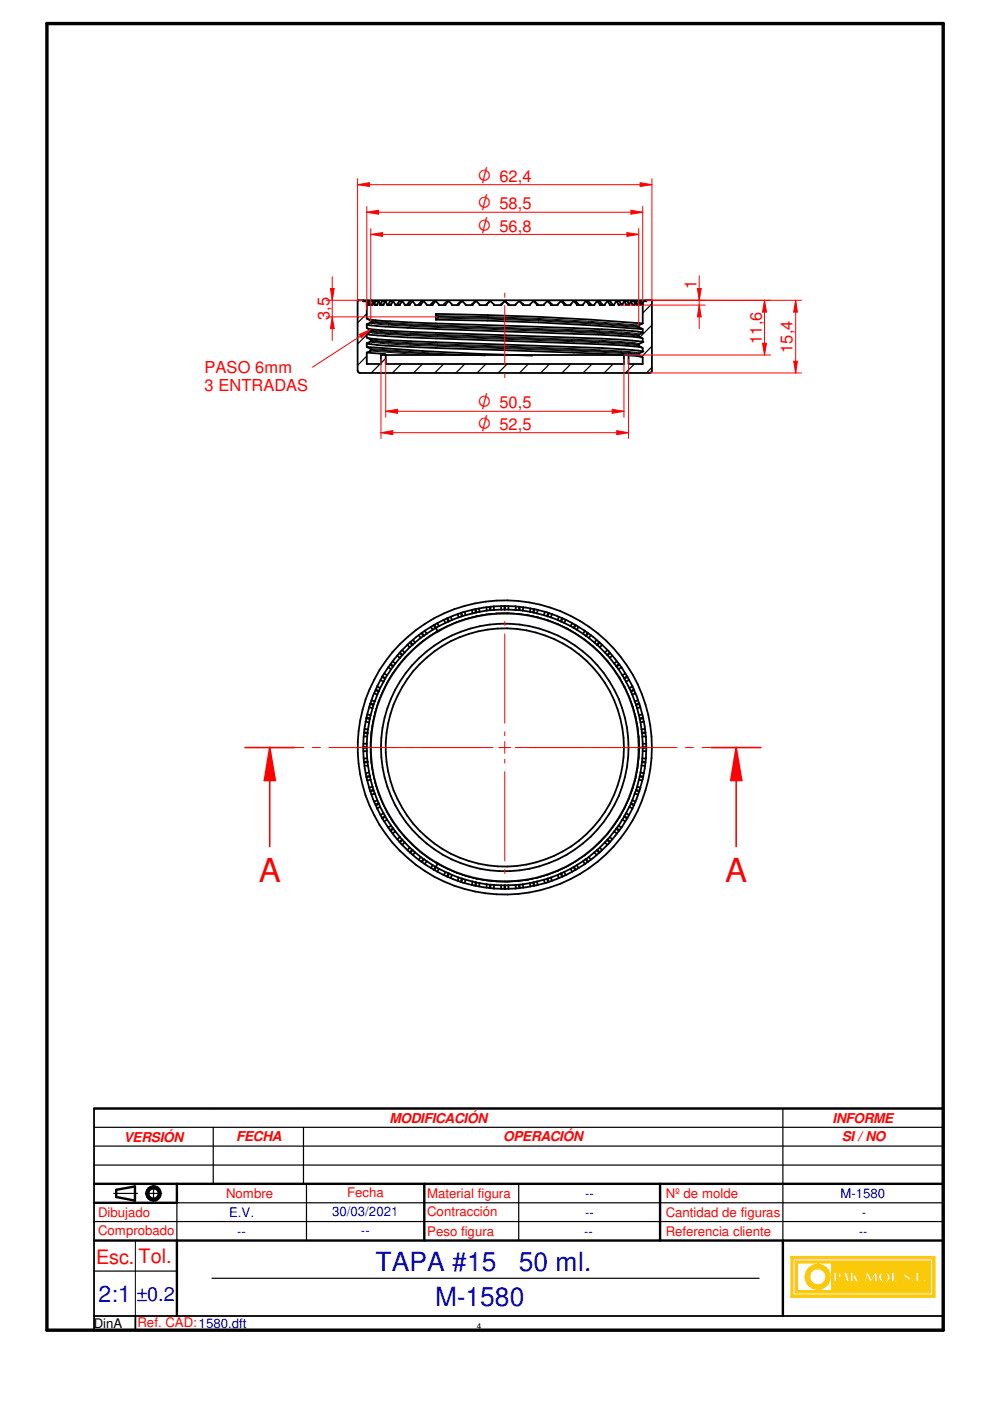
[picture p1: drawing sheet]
<svg xmlns="http://www.w3.org/2000/svg" width="210mm" height="297mm" viewBox="0 0 210 297" stroke-linecap="round" stroke-linejoin="round" font-family="sans-serif">
<path d="M9.9 5h190.1v277h-190.1z" fill="none" stroke="#000" stroke-width=".72"/>
<g fill="none" stroke="#000" stroke-width=".51">
<path d="M19.9 255h17.6M19.9 251h180.1M24.6 252.3v1.5M28.6 251.5v3.1M140 251v12M19.9 263h180.1M166 263v16"/>
<circle cx="32.5" cy="253" r="1.5"/>
<circle cx="32.6" cy="253" r="1.14"/>
</g>
<path d="M19.9 235v47h180.1v-47M19.9 279h180.1M28.7 279v3" fill="none" stroke="#000" stroke-width=".38"/>
<g fill="none" stroke="#000" stroke-width=".25">
<path d="M45.2 239v12M64.3 239v12M166 235v28M19.9 247h180.1M19.9 259h180.1M24.1 253h5M30.8 253h3.5M32.6 251.3v3.5M37.5 255v8M65 251v12M110 251v12M19.9 269.5h17.6"/>
<path d="M45 271h116"/>
</g>
<g fill="#faca0a">
<path d="M167.7 266.4v8.6h30.5v-8.6zM168.1 266.9h29.7v7.7h-29.7z" fill-rule="evenodd"/>
<path d="M168.6 267.3v6.8h28.7v-6.8zM193.1 271.5a.3 .3 0 0 1 .6 0 .3 .3 0 0 1-.6 0zM194.2 269.7h.6v1.9h.8v.2h-1.4zM195.9 271.4l.4-.1v.4l-.3 .1zM169.1 267.8h7.2v5.8h-7.2zM176.8 269.7h.8a.61 .61 0 0 1 .8 .5 .61 .61 0 0 1-.6 .7h-.4v.9h-.6zM179 269.7h.5l.6 2.1h-.6l-.1-.4h-.6l-.2 .4h-.2zM180.3 269.7h.5v.9l.8-.9h.3l-.5 .7 .7 1.4h-.7l-.5-.9-.1 .9h-.5zM182.2 270.6h.8v.2h-.8zM183.7 269.7h.3l.7 1.4 .8-1.4h.3l.3 2.1h-.6l-.1-1.2-.7 1.2h-.2l-.6-1.2-.2 1.2h-.4zM186.4 270.2a1.19 1.19 0 0 1 1.7-.4 1.19 1.19 0 0 1 .3 1.7 1.2 1.2 0 0 1-1.5 .2 1.2 1.2 0 0 1-.5-1.5zM189 269.7h.6v1.9h.8v.2h-1.4zM191.6 270a.73 .73 0 0 1 .8-.3 .73 .73 0 0 1 .6 .6l-.3 .1a.35 .35 0 0 0-.3-.5 .35 .35 0 0 0-.4 .4l.3 .1a.74 .74 0 0 1 .6 1.1 .74 .74 0 0 1-1.2 .1l-.1-.5h.2v.3a.35 .35 0 0 0 .5 .2 .35 .35 0 0 0 .1-.5 .88 .88 0 0 1-.8-1.1z" fill-rule="evenodd"/>
</g>
<g fill="none" stroke="#faca0a" stroke-width=".25">
<path d="M176.8 269.7h.8a.63 .63 0 0 1 .7 .3 .63 .63 0 0 1 0 .8l-.9 .1v.9h-.6zM179 269.7h.5l.6 2.1h-.6l-.1-.4h-.6l-.2 .4h-.2zM180.3 269.7h.5v.9l.8-.9h.3l-.5 .7 .7 1.4h-.7l-.5-.9-.1 .9h-.5zM183.7 269.7h.3l.7 1.4 .8-1.4h.3l.3 2.1h-.6l-.1-1.2-.7 1.2h-.2l-.6-1.2-.2 1.2h-.4zM186.4 270.2a1.19 1.19 0 0 1 1.7-.4 1.19 1.19 0 0 1 .3 1.7 1.2 1.2 0 0 1-1.5 .2 1.2 1.2 0 0 1-.5-1.5zM191.8 271.3h.1M192.2 271.7l-.4-.3v-.3h-.2a.73 .73 0 0 0 .4 .7 .73 .73 0 0 0 .8-.1M192.2 271.7h.1M192.2 269.7l-.4 .2-.2 .4a1.24 1.24 0 0 0 .9 1l.1 .1M192.3 269.7h.1M192.3 269.7l.6 .3 .1 .3-.3 .1a.35 .35 0 0 0-.3-.5 .35 .35 0 0 0-.4 .4l1 .6-.2 .8M192.3 270.4h.1"/>
<path d="M192.6 271.4h.1M192.6 271.4l-.4 .3M192.8 271.7h.1"/>
</g>
<path d="M171.3 269.1a2.65 2.65 0 0 1 2.9-.9 2.65 2.65 0 0 1 1.8 2.4h-.9a1.75 1.75 0 0 0-2.6-1.4 1.75 1.75 0 0 0 0 3 1.75 1.75 0 0 0 2.6-1.4h.9a2.66 2.66 0 0 1-3.6 2.4 2.66 2.66 0 0 1-1.1-4.1z" fill-rule="evenodd" fill="#faca0a"/>
<path d="M171.5 268.9a2.65 2.65 0 0 1 2.8-.7 2.65 2.65 0 0 1 1.7 2.4h-.9a1.74 1.74 0 0 0-2.6-1.4 1.74 1.74 0 0 0 0 3 1.74 1.74 0 0 0 2.6-1.4h.9a2.65 2.65 0 0 1-3.7 2.3 2.65 2.65 0 0 1-.8-4.2z" fill="none" stroke="#faca0a" stroke-width=".25"/>
<path d="M177.4 270l.4 .2v.4l-.3 .2h-.1z" fill-rule="evenodd" fill="#faca0a"/>
<path d="M177.4 270l.4 .2v.4l-.3 .2h-.1z" fill="none" stroke="#faca0a" stroke-width=".25"/>
<path d="M179.1 270.3l.2 .8h-.5z" fill="#faca0a"/>
<path d="M179.1 270.3l.2 .8h-.5z" fill="none" stroke="#faca0a" stroke-width=".25"/>
<path d="M187.1 270.2a.65 .65 0 0 1 .8-.1 .65 .65 0 0 1 .3 .7 .68 .68 0 0 1-.7 .9 .68 .68 0 0 1-.6-.9z" fill-rule="evenodd" fill="#faca0a"/>
<g fill="none" stroke="#faca0a" stroke-width=".25">
<path d="M167.7 266.4h30.5v8.6h-30.5zM168.1 266.9h29.7v7.7h-29.7zM168.6 267.3h28.7v6.8h-28.7zM169.1 267.8h7.2v5.8h-7.2zM182.2 270.6h.8v.2h-.8zM187.2 270l.3-.1a.9 .9 0 0 1 .6 .9 .9 .9 0 0 1-.6 .9 .96 .96 0 0 1-.3-1.7zM189 269.7h.6v1.9h.8v.2h-1.4zM194.2 269.7h.6v1.9h.8v.2h-1.4zM195.9 271.4l.4-.1v.4l-.3 .1z"/>
<circle cx="193.4" cy="271.5" r=".27"/>
</g>
<path d="M19.9 235h180.1M24.6 253.8l4 .8M28.6 251.5l-4 .8M37.5 251v4M90 251v12M37.5 263v16" fill="none" stroke="#000" stroke-width=".51"/>
<g fill="none" stroke="#000" stroke-width=".25">
<path d="M76.2 63.7l-.4 .3M77.8 66.5l-2 2M77.8 71l-2 1.9M77.8 75.5l-2 2M78.6 70.1l-.4 .5M80.6 77.2l-1.9 1.9M81.8 76l-1 1M85.1 77.2l-1.9 1.9M89.6 77.2l-1.9 1.9M94.1 77.2l-1.9 1.9M98.6 77.2l-2 1.9M103 77.2l-1.9 1.9"/>
<path d="M107.5 77.2l-1.9 1.9M112 77.2l-1.8 1.9M116.5 77.2l-1.9 1.9M121 77.2l-1.9 1.9M125.5 77.2l-1.9 1.9M130 77.2l-1.9 1.9M134.5 77.2l-1.9 1.9M138.2 64.4l-1.9 2M138.2 68.9l-2.5 2.6M138.2 73.4l-2.2 2.2M138.2 77.9l-1.1 1.2M19.9 239h180.1"/>
<path d="M19.9 235h180.1M45.2 235h.1M64.3 235h.1M19.9 243h180.1M37.5 255h162.5"/>
</g>
<g fill="none" stroke="#000" stroke-width=".21">
<path d="M78.5 68.4l2.1 .4 6.4 .4 34.3 1.2 9.8 .5 4.4 .5M78.5 74.4l10.3 .8M78.5 70.4l.5 .2 1.6 .2 6.4 .4 39.7 1.4 6.2 .4 2.6 .4M78.6 72.5l3.7 .4 4.7 .3 39.7 1.4 6.1 .4 2.7 .4M78.6 72l2.6 .3 6.1 .4 34 1.2 12.1 .6a3.4 3.4 0 0 1 2.2 .4M78.6 68l2.6 .3a1482.1 1482.1 0 0 0 45.9 1.8l4.6 .3a10.8 10.8 0 0 1 3.9 .5M78.6 73.9l12.1 .9 12.2 .6M78.6 70l2.6 .3 6.1 .4 39.8 1.4 6.3 .5 2.2 .3M78.6 72.2l.6 .2 1.6 .2 6.2 .4 40 1.5 4.6 .2 3.8 .5M78.6 72.1l2.2 .4a531.1 531.1 0 0 0 26.2 1.1l20 .7 6.3 .4 2.1 .4M78.6 68.2l2.2 .4a531.1 531.1 0 0 0 26.2 1.1l20 .8 6.3 .4 2.1 .3M78.6 74.3l15 1"/>
<path d="M78.6 68.1l.6 .2 1.6 .2 6.2 .4 40 1.4 6.3 .4 2.1 .3M78.6 74.1l19.1 1.3M78.6 70.1l.3 .1a36.7 36.7 0 0 0 8.1 .7l40 1.4 6.3 .4 2.1 .4M78.6 70.2l2.2 .4 6.2 .4 20 .8a540.8 540.8 0 0 1 26.3 1.1l2.1 .3M92.8 67.4a567.7 567.7 0 0 1 42.7 2M92.8 66.9a570 570 0 0 1 42.8 2M92.8 67.2a597.3 597.3 0 0 1 42.6 2.1M92.8 67.1a632.3 632.3 0 0 1 42.6 2M28.7 263v16"/>
<circle cx="107" cy="158.5" r="28.5"/>
</g>
<g fill="none" stroke="#000" stroke-width=".38">
<path d="M75.8 63.7h62.4v15.1l-.5 .3h-61.4l-.4-.3-.1-.2zM77 63.7v.2h2.2l-.2 .7M77.8 63.9v3.7l.8 .5-.1 .3-.7 .3M77.8 68.7v.9l.7 .3 .1 .5M77.8 70.8v.8l.7 .3M77.8 72.8v.8l.8 .5-.1 .3-.7 .4M77.8 64.6h.1M77.8 72.8l.9 .2a131.1 131.1 0 0 0 13.7 .8l29.3 1 10.7 .5M77.8 68.7l.5 .3 1.7 .1 6.4 .4 40.5 1.5 7.6 .4 1.6 .3M77.8 74.8l3.9 .3M77.8 70.8l2.2 .3 6.4 .4 40.5 1.5 4.4 .2 4.8 .5M77.9 64.6v-.7l.1 .7"/>
<path d="M77.9 64.6l-.1 .1M78 64.6h.3M78 71.7l3 .3 6.1 .3 40.5 1.5 6.5 .4 2.1 .3M78 67.7l3 .3 6.1 .4 40.5 1.4 6.5 .4 2.1 .3M78 73.6l11.6 .8 23.3 1M78 69.7l3 .3 6.1 .4 40.5 1.4 4.8 .3 3.8 .4M78 64.6v.1h.3v-.1M78.4 63.9l-.1 .7M78.4 63.9l.2 .7M78.5 70.4l-.7 .4M78.6 64.6h.4M78.6 64.6v.1h.4v-.1"/>
<path d="M78.6 72l-.1 .4-.7 .4M79.2 63.9l.3 .7M79.4 64.3l.2-.4h.7l.3 .7M79.5 64.6h.5M79.5 64.6v.1h.5v-.1M80.3 63.9l-.3 .7M80.6 64.6v.1h.7v-.1M80.6 64.6h.7M81.7 63.9h-.7l-.4 .7M81.7 63.9l-.4 .7M81.7 63.9l.4 .8h.8v-.1M81.8 75.3v1.9h50.5v-1.9"/>
<path d="M82.3 64.6l.4-.7h.7l.4 .8h1v-.1M82.3 64.6h.6M82.3 64.6v.1M83.3 63.9l-.4 .7M84.2 64.6l.5-.7h.6l.5 .8h1.1v-.1M84.2 64.6h.6M84.2 64.6v.1M85.3 63.9l-.5 .7M86.4 64.6l.5-.7h.6l.5 .8h1.2v-.1M86.4 64.6h.5M86.4 64.6v.1M87.4 63.9l-.5 .7"/>
<path d="M88.8 64.6l.5-.7h.6l.6 .8h1.2v-.1M88.8 64.6h.4M88.8 64.6v.1M89.8 63.9l-.6 .7M91.4 64.6l.5-.7h.6l.5 .8h1.4v-.1M91.4 64.6h.3M91.4 64.6v.1M92.3 63.9l-.6 .7M92.4 66.5v1.3M92.4 67.8a593 593 0 0 1 43.6 2M92.4 66.5l.4 .6v.3l-.4 .4M92.4 66.5a633.3 633.3 0 0 1 43.9 2.1"/>
<path d="M94.1 64.6l.6-.7h.5l.6 .8h1.4v-.1M94.1 64.6h.3M94.1 64.6v.1M95.1 63.9l-.7 .7M97 64.6l.7-.7h.3l.7 .8h1.5v-.1M97 64.6h.2M97 64.6v.1M97.9 63.9l-.7 .7M100 64.6l.7-.7h.3l.7 .8h1.5v-.1M100 64.6h.2M100 64.6v.1M100.9 63.9l-.7 .7"/>
<path d="M103.1 64.6l.7-.7h.2l.7 .8h1.6v-.1M103.1 64.6h.1M103.1 64.6v.1M103.9 63.9l-.7 .7M106.9 63.9l-.6 .7M107.1 63.9l-.8 .7M107.1 63.9l.7 .8h1.5l.7-.8h.2l.8 .7M107.1 63.9l.7 .8M110.2 63.9l.6 .7M110.8 64.6v.1h1.6l.6-.8h.3l.7 .7M110.8 64.6h.2M111 64.6v.1"/>
<path d="M113.2 63.9l.6 .7M113.8 64.6v.1h1.5l.7-.8h.4l.7 .7M113.8 64.6h.2M114 64.6v.1M116.1 63.9l.7 .7M116.8 64.6v.1h1.4l.7-.8h.4l.6 .7M116.8 64.6h.3M117.1 64.6v.1M119 63.9l.6 .7M119.6 64.6v.1h1.4l.6-.8h.5l.6 .7M119.6 64.6h.3M119.9 64.6v.1"/>
<path d="M121.7 63.9l.6 .7M122.3 64.6v.1h1.3l.6-.8h.5l.6 .7M122.3 64.6h.4M122.7 64.6v.1M124.3 63.9l.5 .7M124.8 64.6v.1h1.2l.5-.8h.7l.5 .7M124.8 64.6h.5M125.3 64.6v.1M126.7 63.9l.5 .7M127.2 64.6v.1h1l.5-.8h.7l.4 .7M127.2 64.6h.5M127.7 64.6v.1"/>
<path d="M128.8 63.9l.5 .7M129.3 64.6v.1h.9l.4-.8h.8l.3 .7M129.3 64.6h.5M129.8 64.6v.1M130.7 63.9l.4 .7M131.1 64.6h.6M131.7 64.6v.1M132.3 63.9l-.3 .8h-.9v-.1M132.4 63.9h.7l.3 .7M132.4 63.9l.3 .7M132.7 64.6h.7M132.7 64.6v.1h.7v-.1"/>
<path d="M133.3 75.4l2.8 .2M133.7 63.9l-.3 .7M134.1 64.6h.5M134.1 64.6v.1h.5v-.1M134.7 64.3l-.2-.4h-.7l.3 .7M134.8 63.9l-.2 .7M135.1 64.6h.4M135.1 64.6v.1h.4v-.1M135.5 64.6l.1-.7 .2 .7M135.8 64.6h.2M135.8 64.6v.1h.2v-.1M136 64.6l.1-.7 .1 .7"/>
<path d="M136.2 64.6h.1M136.2 64.6l.1 .1M136.3 68.6l-.9 .5 .2 .3 .7 .4v.8l-.9 .5 .2 .3 .7 .4v.8l-.7 .3-.2 .2 .1 .3 .8 .4v.7l-.9 .6 .2 .3 .7 .4v1.4h-3v-1.9h-52.5v1.9h-3v-2.4M136.3 63.9v4.7M137 63.7v.2h-2.1l.2 .7M84.2 139l.6 .5M84.7 138.5l.6 .4M84.8 139.5l-1 1.2M84.8 138.3l.5 .6M85.3 138.9l-.5 .6M85.3 137.8l.5 .5M85.3 138.9h.1"/>
<path d="M85.8 138.3l-.5 .6M86.4 136.7l.5 .5M86.9 137.2l-1.1 1.1M86.9 136.2l.5 .6M87 136.1l.5 .6M87.4 136.8l-.5 .4M87.5 136.7l-.1 .1M87.5 135.7l.5 .5M88 136.2l-.5 .5M88.8 134.7l.4 .6M89.2 135.3l-1.2 .9M89.3 134.2l.5 .6"/>
<path d="M89.5 134.2l.4 .6M89.8 134.8l-.6 .5M89.9 134.8h-.1M90 133.7l.5 .7M90.5 134.4l-.6 .4M91.4 132.9l.3 .6M91.7 133.5l-1.2 .9M91.9 132.5l.4 .7M92.1 132.5l.4 .6M92.3 133.2l-.6 .3M92.4 133.1l.4 .8M92.5 133.1l-.2 .1"/>
<path d="M92.7 134a28.4 28.4 0 0 1 42.7 24.5M92.7 132.1l.3 .7M93 132.8l-.5 .3M93.4 133.6a28.4 28.4 0 0 0-.4 49.6M94.1 131.4l.3 .7M94.4 132.1l-1.4 .7M94.7 131.1l.4 .7M94.9 131l.3 .7M95.1 131.8l-.7 .3M95.2 131.7l-.1 .1M95.5 130.8l.3 .6M95.8 131.4l-.6 .3"/>
<path d="M97 130.2l.2 .7M97.2 130.9l-1.4 .5M97.7 130l.2 .7M97.8 129.9l.2 .7M97.9 130.7l-.7 .2M98 130.6l-.1 .1M98.5 129.7l.2 .7M98.7 130.4l-.7 .2M100 129.3l.2 .7M100.2 130l-1.5 .4M100.7 129.2l.2 .7M100.9 129.1l.1 .7"/>
<path d="M100.9 129.9l-.7 .1M101 129.8l-.1 .1M101.6 129l.1 .7M101.7 129.7l-.7 .1M103.1 128.7l.1 .8M103.2 129.5l-1.5 .2M103.8 128.7l.1 .7M103.9 129.4h.1M103.9 129.4l-.7 .1M104 128.6v.8M104.7 128.6v.7M104.7 129.3l-.7 .1"/>
<path d="M106.3 128.5v.7M106.3 129.2l-1.6 .1M106.3 129.2h1.5M106.9 128.5l.1 .7M107.1 128.5v.7M107.8 129.2l1.5 .1M107.8 128.5v.7M109.3 129.3l.7 .1M109.4 128.6l-.1 .7M110 129.4h.2M110.1 128.6l-.1 .8M110.2 129.4l.6 .1"/>
<path d="M110.2 128.7v.7M110.8 129.5l1.6 .2M111 128.7l-.2 .8M112.4 129.7l.6 .1M112.5 129l-.1 .7M113 129.8l.2 .1M113.2 129.9l.6 .1M113.2 129.1l-.2 .7M113.3 129.2l-.1 .7M113.8 130l1.5 .4M114 129.3l-.2 .7M115.3 130.4l.7 .2"/>
<path d="M115.5 129.7l-.2 .7M116 130.6l.1 .1M116.1 130.7l.7 .2M116.2 129.9l-.2 .7M116.4 130l-.3 .7M116.8 130.9l1.4 .5M117.1 130.2l-.3 .7M118.2 131.4l.7 .3M118.5 130.8l-.3 .6M118.9 131.7l.1 .1M119 131.8l.6 .3M119.2 131l-.3 .7"/>
<path d="M119.3 131.1l-.3 .7M119.6 132.1l1.4 .7M119.9 131.4l-.3 .7M121 132.8l.6 .3M121.3 132.1l-.3 .7M121.6 133.1l.1 .1M121.7 133.2l.6 .3M122 132.5l-.4 .6M122.1 132.5l-.4 .7M122.3 133.5l1.3 .9M122.7 132.9l-.4 .6M123.6 134.4l.6 .4"/>
<path d="M124 133.7l-.4 .7M124.2 134.8h.1M124.3 134.8l.5 .5M124.6 134.2l-.4 .6M124.7 134.2l-.4 .6M124.8 135.3l1.2 .9M125.3 134.7l-.5 .6M126 136.2l.5 .5M126.5 135.7l-.5 .5M126.5 136.7l.2 .1M126.7 136.8l.5 .4M127 136.1l-.5 .6"/>
<path d="M127.2 137.2l1 1.1M127.2 136.2l-.5 .6M127.7 136.7l-.5 .5M128.2 138.3l.6 .6M128.8 137.8l-.6 .5M128.8 138.9l.5 .6M129.2 138.3l-.5 .6M129.3 139.5l.9 1.2M129.4 138.5l-.6 .4M129.8 139l-.5 .5M77 158.4h.8M77 157.7h.8"/>
<path d="M77 159.3h.8M77.1 156.1l.8 .1M77.2 155.4l.7 .1M77.2 155.2l.7 .2M77.3 154.6h.7M77.5 153l.8 .2M77.6 152.3l.8 .1M77.7 152.1l.7 .2M77.8 159.3l.1 1.5M77.8 157.7v1.6M77.8 158.5l-.8 .1M77.9 156.2l-.1 1.5"/>
<path d="M77.9 151.5l.7 .1M77.9 155.4v.1M77.9 155.5v.7M78 154.6l-.1 .8M78.3 149.9l.7 .3M78.3 153.2l-.3 1.4M78.4 152.4l-.1 .8M78.4 152.3v.1M78.4 149.3l.8 .2M78.5 149.1l.7 .3M78.6 151.6l-.2 .7M78.7 148.5l.8 .2"/>
<path d="M79 150.2l-.4 1.4M79.2 149.5l-.2 .7M79.2 149.4v.1M79.3 147l.7 .3M79.5 148.7l-.3 .7M79.6 146.3l.7 .3M79.7 146.2l.6 .3M79.9 145.5l.7 .4M80 147.3l-.5 1.4M80.3 146.6l-.3 .7M80.3 146.5v.1M80.6 145.9l-.3 .6"/>
<path d="M80.6 144.1l.7 .4M81 143.6l.7 .3M81.1 143.4l.6 .4M81.4 142.8l.7 .4M81.7 143.9l-1.1 2M81.7 143.8v.1M82.1 143.2l-.4 .6M82.3 141.5l.6 .4M82.7 140.9l.6 .5M82.8 140.8l.6 .4M82.9 141.9l-.8 1.3M83.2 140.2l.6 .5"/>
<path d="M83.3 141.4l-.4 .5M83.4 141.2l-.1 .2M83.8 140.7l-.4 .5M130.2 140.7l.4 .5M130.6 141.2l.1 .2M130.7 141.4l.4 .5M130.8 140.2l-.6 .5M131.1 141.9l.9 1.3M131.2 140.8l-.6 .4M131.4 140.9l-.7 .5M131.7 141.5l-.6 .4M132 143.2l.3 .6"/>
<path d="M132.3 143.8l.1 .1M132.4 143.9l.3 .6M132.6 142.8l-.6 .4M132.7 144.5l.7 1.4M133 143.4l-.7 .4M133.1 143.6l-.7 .3M133.4 144.1l-.7 .4M133.4 145.9l.3 .6M133.7 146.5l.1 .1M133.8 146.6l.3 .7M134.1 147.3l.5 1.4M134.1 145.5l-.7 .4"/>
<path d="M134.4 146.2l-.7 .3M134.5 146.3l-.7 .3M134.6 148.7l.2 .7M134.7 147l-.6 .3M134.8 149.4l.1 .1M134.9 149.5l.2 .7M135.1 150.2l.4 1.4M135.3 148.5l-.7 .2M135.4 158.5h.9M135.4 158.5a28.4 28.4 0 0 1-43.1 24.3M135.4 158.3v.8M135.5 151.6l.1 .7"/>
<path d="M135.6 149.1l-.8 .3M135.6 149.3l-.7 .2M135.6 152.3v.1M135.6 152.4l.2 .8M135.8 149.9l-.7 .3M135.8 153.2l.2 1.4M136 154.6l.1 .8M136.1 155.4v.1M136.1 155.5l.1 .7M136.2 151.5l-.7 .1M136.2 156.2l.1 1.5M136.3 159.3l-.1 1.5"/>
<path d="M136.3 157.7h.7M136.3 157.7v1.6M136.3 158.5l.7 .1M136.3 159.3h.7M136.4 152.1l-.8 .2M136.4 152.3l-.8 .1M136.5 153l-.7 .2M136.8 154.6h-.8M136.9 155.4l-.8 .1M136.9 155.2l-.8 .2M136.9 156.1l-.7 .1M137 158.4h-.7"/>
<path d="M77.9 160.8v.7M77.9 160.8h-.8M77.9 161.5v.1M77.9 161.5h-.7M77.9 161.6l-.7 .1M77.9 161.6l.1 .7M78 162.3l.3 1.5M78 162.3l-.7 .1M78.3 163.8l.1 .7M78.3 163.8l-.8 .2M78.4 164.5v.1M78.4 164.5l-.8 .1"/>
<path d="M78.4 164.6l-.7 .2M78.4 164.6l.2 .7M78.6 165.3l.4 1.5M78.6 165.3l-.7 .2M79 166.8l.2 .7M79 166.8l-.7 .2M79.2 167.5v.1M79.2 167.5l-.8 .2M79.2 167.6l.3 .6M79.2 167.6l-.7 .2M79.5 168.2l.5 1.5M79.5 168.2l-.8 .3"/>
<path d="M80 169.7l.3 .6M80 169.7l-.7 .3M80.3 170.3v.1M80.3 170.3l-.7 .3M80.3 170.4l-.6 .4M80.3 170.4l.3 .7M80.6 171.1l.7 1.3M80.6 171.1l-.7 .3M81.3 172.4l.4 .7M81.3 172.4l-.7 .4M81.7 173.1h.1M81.7 173.1l-.7 .3"/>
<path d="M81.7 173.1l-.6 .5M81.7 173.1l.4 .7M82.1 173.8l.8 1.2M82.1 173.8l-.7 .4M82.9 175l.4 .6M82.9 175l-.6 .5M83.3 175.6l.1 .1M83.3 175.6l-.6 .4M83.4 175.7l-.6 .5M83.4 175.7l.4 .6M83.8 176.3l1 1.2M83.8 176.3l-.6 .4"/>
<path d="M84.8 177.5l.5 .5M84.8 177.5l-.6 .5M85.3 178v.1M85.3 178l-.6 .5M85.3 178.1l-.5 .5M85.3 178.1l.5 .5M85.8 178.6l1.1 1.1M85.8 178.6l-.5 .5M86.9 179.7l.5 .5M86.9 179.7l-.5 .6M127.2 179.7l.5 .6M127.2 179.7l-.5 .5"/>
<path d="M128.2 178.6l-1 1.1M128.2 178.6l.6 .5M128.7 178.1l.5 .5M128.8 178l-.6 .6M128.8 178l.6 .5M129.3 177.5l.5 .5M129.3 177.5l-.5 .5M130.2 176.3l-.9 1.2M130.2 176.3l.6 .4M130.6 175.7l.6 .5M130.6 175.7l-.4 .6M130.7 175.6l-.1 .1"/>
<path d="M130.7 175.6l.7 .4M131.1 175l.6 .5M131.1 175l-.4 .6M132 173.8l-.9 1.2M132 173.8l.6 .4M132.3 173.1l.7 .5M132.3 173.1l-.3 .7M132.4 173.1h-.1M132.4 173.1l.7 .3M132.7 172.4l.7 .4M133.4 171.1l-1 2M133.4 171.1l.7 .3"/>
<path d="M133.7 170.4l.7 .4M133.7 170.4l-.3 .7M133.8 170.3l-.1 .1M133.8 170.3l.7 .3M134.1 169.7l.6 .3M134.1 169.7l-.3 .6M134.6 168.2l-.5 1.5M134.6 168.2l.7 .3M134.8 167.6l.8 .2M134.8 167.6l-.2 .6M134.9 167.5l-.1 .1M134.9 167.5l.7 .2"/>
<path d="M135.1 166.8l.7 .2M135.1 166.8l-.2 .7M135.5 165.3l-.4 1.5M135.5 165.3l.7 .2M135.6 164.5v.1M135.6 164.6l.8 .2M135.6 164.5l.8 .1M135.6 164.6l-.1 .7M135.8 163.8l.7 .2M135.8 163.8l-.2 .7M136 162.3l-.2 1.5M136 162.3l.8 .1"/>
<path d="M136.1 161.6l.8 .1M136.1 161.6l-.1 .7M136.1 161.5v.1M136.1 161.5h.8M136.2 160.8h.7M136.2 160.8l-.1 .7M87.4 180.2l.1 .1M87.4 180.2l-.5 .5M87.5 180.3l-.5 .5M87.5 180.3l.5 .4M88 180.7l1.2 1M88 180.7l-.5 .6"/>
<path d="M89.2 181.7l.6 .4M89.2 181.7l-.4 .6M89.8 182.1l.1 .1M89.8 182.1l-.5 .6M89.9 182.2l-.4 .6M89.9 182.2l.6 .4M90.5 182.6l1.2 .8M90.5 182.6l-.5 .6M91.7 183.4l.6 .4M91.7 183.4l-.3 .7M92.3 183.8l.2 .1M92.3 183.8l-.4 .6"/>
<path d="M92.5 183.9l-.4 .6M92.5 183.9l.5 .3M92.8 183.1l-.4 .7M93 184.2l1.4 .7M93 184.2l-.3 .6M94.4 184.9l.7 .3M94.4 184.9l-.3 .6M95.1 185.2h.1M95.1 185.2l-.4 .6M95.2 185.2l-.3 .7M95.2 185.2l.6 .3M95.8 185.5l1.4 .6"/>
<path d="M95.8 185.5l-.3 .7M97.2 186.1l.7 .2M97.2 186.1l-.2 .7M97.9 186.3h.1M97.9 186.3l-.2 .7M98 186.3l-.2 .7M98 186.3l.7 .2M98.7 186.5l1.5 .4M98.7 186.5l-.2 .7M100.2 186.9l.7 .2M100.2 186.9l-.2 .8M100.9 187.1h.1"/>
<path d="M100.9 187.1l-.2 .7M101 187.1l-.1 .7M101 187.1l.7 .1M101.7 187.2l1.5 .3M101.7 187.2l-.1 .8M103.2 187.5l.7 .1M103.2 187.5l-.1 .7M103.9 187.6h.1M103.9 187.6l-.1 .7M104 187.6v.7M104 187.6h.7M104.7 187.6l1.6 .1"/>
<path d="M104.7 187.6v.8M106.3 187.7h1.5M106.3 187.7v.8M107 187.7l-.1 .8M107.1 187.7v.8M107.8 187.7v.8M109.3 187.6l-1.5 .1M109.3 187.6l.1 .8M110 187.6h.2M110 187.6l.1 .7M110 187.6h-.7M110.2 187.6v.7"/>
<path d="M110.8 187.5l.2 .7M110.8 187.5l-.6 .1M112.4 187.2l-1.6 .3M112.4 187.2l.1 .8M113 187.1l.2 .7M113 187.1l-.6 .1M113.2 187.1h-.2M113.2 187.1l.1 .7M113.8 186.9l.2 .8M113.8 186.9l-.6 .2M115.3 186.5l-1.5 .4M115.3 186.5l.2 .7"/>
<path d="M116 186.3l.2 .7M116 186.3l-.7 .2M116.1 186.3h-.1M116.1 186.3l.3 .7M116.8 186.1l.3 .7M116.8 186.1l-.7 .2M118.2 185.5l-1.4 .6M118.2 185.5l.3 .7M118.9 185.2l.3 .7M118.9 185.2l-.7 .3M119 185.2h-.1M119 185.2l.3 .6"/>
<path d="M119.6 184.9l.3 .6M119.6 184.9l-.6 .3M121 184.2l-1.4 .7M121 184.2l.3 .6M121.6 183.9l.4 .6M121.6 183.9l-.6 .3M121.7 183.8l-.1 .1M121.7 183.8l.4 .6M122.3 183.4l.4 .7M122.3 183.4l-.6 .4M123.6 182.6l-1.3 .8M123.6 182.6l.4 .6"/>
<path d="M124.2 182.2l.4 .6M124.2 182.2l-.6 .4M124.3 182.1l-.1 .1M124.3 182.1l.4 .6M124.8 181.7l.5 .6M124.8 181.7l-.5 .4M126 180.7l-1.2 1M126 180.7l.5 .6M126.5 180.3l.5 .5M126.5 180.3l-.5 .4M126.7 180.2l-.2 .1M126.7 180.2l.5 .5"/>
<circle cx="107" cy="158.5" r="26.3"/>
<circle cx="107" cy="158.5" r="31.2"/>
<circle cx="107" cy="158.5" r="25.3"/>
<circle cx="107" cy="158.5" r="30"/>
</g>
<g fill="#000">
<circle cx="77.8" cy="63.9" r=".19"/>
<circle cx="77.9" cy="63.9" r=".19"/>
<circle cx="78.4" cy="63.9" r=".19"/>
<circle cx="78.5" cy="70.4" r=".19"/>
<circle cx="78.6" cy="72" r=".19"/>
<circle cx="79.2" cy="63.9" r=".19"/>
<circle cx="81.7" cy="63.9" r=".19"/>
<circle cx="106.3" cy="64.6" r=".19"/>
<circle cx="106.9" cy="63.9" r=".19"/>
<circle cx="107.1" cy="63.9" r=".19"/>
<circle cx="107.8" cy="64.6" r=".19"/>
<circle cx="132.4" cy="63.9" r=".19"/>
<circle cx="133.8" cy="63.9" r=".19"/>
<circle cx="134.9" cy="63.9" r=".19"/>
<circle cx="135.6" cy="63.9" r=".19"/>
<circle cx="136.1" cy="63.9" r=".19"/>
<circle cx="136.2" cy="70.5" r=".19"/>
<circle cx="136.2" cy="74.5" r=".19"/>
<circle cx="136.2" cy="72.5" r=".19"/>
<circle cx="136.3" cy="63.9" r=".19"/>
</g>
<g fill="none" stroke="#f00" stroke-width=".21">
<path d="M107 131.7v.9M107 134.4v18.9M57.2 158.5h7.2M66.2 158.5h1.7M69.7 158.5h34.8M105.8 158.5h2.5M107 155.2v.8M107 157.2v2.5M109.3 158.5h34.3M145.3 158.5h1.7M148.8 158.5h7.3M107 161v.8"/>
<path d="M107 163.6v18.9M107 184.4v.8"/>
</g>
<path d="M62.4 158.5h-5.2v21M150.8 158.5h5.3" fill="none" stroke="#f00" stroke-width=".34"/>
<path d="M57.2 158.5l1.2 7h-2.4z" fill="#f00"/>
<path d="M57.2 158.5l1.2 7h-2.4zM156.1 158.5v21" fill="none" stroke="#f00" stroke-width=".34"/>
<path d="M156.1 158.5l1.2 7h-2.4z" fill="#f00"/>
<path d="M51.9 158.5h5.3M156.1 158.5l1.2 7h-2.4zM156.1 158.5h5.2" fill="none" stroke="#f00" stroke-width=".34"/>
<path d="M75.8 37.9v25.8M75.8 39.2l2.5-.5v.8zM138.2 37.9v25.8M107 62.1v.9M107 64.8v12.6M107 79.2v.9" fill="none" stroke="#f00" stroke-width=".21"/>
<path d="M75.8 39.2l2.5-.5v.8z" fill="#f00"/>
<path d="M135.7 38.7l2.5 .5-2.5 .3z" fill="none" stroke="#f00" stroke-width=".21"/>
<path d="M135.7 38.7l2.5 .5-2.5 .3z" fill="#f00"/>
<path d="M75.8 39.2h62.4M77.8 43.8v21.9M77.8 45l2.5-.4v.8zM136.3 43.8v20.1" fill="none" stroke="#f00" stroke-width=".21"/>
<path d="M77.8 45l2.5-.4v.8z" fill="#f00"/>
<path d="M133.8 44.6l2.5 .4-2.5 .4z" fill="none" stroke="#f00" stroke-width=".21"/>
<path d="M133.8 44.6l2.5 .4-2.5 .4z" fill="#f00"/>
<path d="M77.8 45h58.5M78.6 48.5v19.7M78.6 49.7l2.5-.4v.8zM135.4 48.5v20.7" fill="none" stroke="#f00" stroke-width=".21"/>
<path d="M78.6 49.7l2.5-.4v.8z" fill="#f00"/>
<path d="M132.9 49.3l2.5 .4-2.5 .4z" fill="none" stroke="#f00" stroke-width=".21"/>
<path d="M132.9 49.3l2.5 .4-2.5 .4z" fill="#f00"/>
<path d="M78.6 49.7h56.8M131.5 64.7h18M137 63.7h12.5M147.9 61.2h.8l-.4 2.5z" fill="none" stroke="#f00" stroke-width=".21"/>
<path d="M147.9 61.2h.8l-.4 2.5z" fill="#f00"/>
<path d="M148.3 64.7l.4 2.5h-.8z" fill="none" stroke="#f00" stroke-width=".21"/>
<path d="M148.3 64.7l.4 2.5h-.8z" fill="#f00"/>
<path d="M148.3 58.5v11.2M137 63.7h32.9M137.7 79.1h32.2M168.7 63.7l.4 2.5h-.8z" fill="none" stroke="#f00" stroke-width=".21"/>
<path d="M168.7 63.7l.4 2.5h-.8z" fill="#f00"/>
<path d="M168.3 76.6h.8l-.4 2.5z" fill="none" stroke="#f00" stroke-width=".21"/>
<path d="M168.3 76.6h.8l-.4 2.5z" fill="#f00"/>
<path d="M132.3 75.3h31.1M137 63.7h26.4M162.1 63.7l.4 2.5h-.8zM168.7 63.7v15.4" fill="none" stroke="#f00" stroke-width=".21"/>
<path d="M162.1 63.7l.4 2.5h-.8z" fill="#f00"/>
<path d="M161.7 72.8h.8l-.4 2.5z" fill="none" stroke="#f00" stroke-width=".21"/>
<path d="M161.7 72.8h.8l-.4 2.5z" fill="#f00"/>
<path d="M69.2 63.7h7.8M69.2 67.2h23.6M70.1 61.2h.8l-.5 2.5zM162.1 63.7v11.6" fill="none" stroke="#f00" stroke-width=".21"/>
<path d="M70.1 61.2h.8l-.5 2.5z" fill="#f00"/>
<path d="M70.4 67.2l.5 2.5h-.8z" fill="none" stroke="#f00" stroke-width=".21"/>
<path d="M70.4 67.2l.5 2.5h-.8z" fill="#f00"/>
<path d="M70.4 58.7v13.5M81.8 76.2v12.3M132.3 76.2v12.3M81.8 87.2l2.5-.4v.8z" fill="none" stroke="#f00" stroke-width=".21"/>
<path d="M81.8 87.2l2.5-.4v.8z" fill="#f00"/>
<path d="M129.8 86.8l2.5 .4-2.5 .4z" fill="none" stroke="#f00" stroke-width=".21"/>
<path d="M129.8 86.8l2.5 .4-2.5 .4z" fill="#f00"/>
<path d="M80.8 76.2v16.8M133.3 76.2v16.8M80.8 91.7l2.5-.4v.9zM81.8 87.2h50.5" fill="none" stroke="#f00" stroke-width=".21"/>
<path d="M80.8 91.7l2.5-.4v.9z" fill="#f00"/>
<path d="M130.8 91.3l2.5 .4-2.5 .5z" fill="none" stroke="#f00" stroke-width=".21"/>
<path d="M130.8 91.3l2.5 .4-2.5 .5z" fill="#f00"/>
<path d="M78.5 69.9l-12.2 8M80.8 91.7h52.5" fill="none" stroke="#f00" stroke-width=".21"/>
<path d="M76.2 70.9l2.3-1-1.9 1.7z" fill="#f00"/>
<path d="M76.2 70.9l2.3-1-1.9 1.7z" fill="none" stroke="#f00" stroke-width=".21"/>
<g font-size="7" fill="#f00">
<text x="54.9" y="187">A</text>
<text x="153.8" y="187">A</text>
</g>
<g font-size="5.6" fill="#00f">
<text x="79.6" y="269.4">TAPA #15</text>
<text x="110" y="269.4">50 ml.</text>
<text x="92.2" y="276.9">M-1580</text>
</g>
<text font-size="4.9" fill="#00f" x="20.9" y="276">2:1</text>
<g font-size="4.2" fill="#f00">
<text x="20.4" y="267.9">Esc.</text>
<text x="29.3" y="267.9">Tol.</text>
</g>
<text font-size="4.2" fill="#00f" x="28.9" y="275.8">±0.2</text>
<g font-size="3.9" fill="#f00">
<text x="101.3" y="38.5">O 62,4</text>
<text x="101.3" y="44.4">O 58,5</text>
<text x="101.3" y="49.1">O 56,8</text>
<text x="101.3" y="86.6">O 50,5</text>
<text x="101.3" y="91.1">O 52,5</text>
</g>
<g font-size="3.5" fill="#f00">
<text x="147.7" y="61.3" transform="rotate(-90 147.7 61.3)">1</text>
<text x="69.9" y="67.9" transform="rotate(-90 69.9 67.9)">3,5</text>
<text x="161.5" y="72.9" transform="rotate(-90 161.5 72.9)">11,6</text>
<text x="168.1" y="74.8" transform="rotate(-90 168.1 74.8)">15,4</text>
<text x="43.4" y="79.1">PASO 6mm</text>
<text x="43.4" y="82.8">3 ENTRADAS</text>
</g>
<g font-size="2.9" fill="#f00">
<text x="82.6" y="238">MODIFICACIÓN</text>
<text x="176.5" y="238">INFORME</text>
<text x="26.2" y="242.1">VERSIÓN</text>
<text x="50.1" y="242">FECHA</text>
<text x="106.7" y="242">OPERACIÓN</text>
<text x="178.5" y="242">SI / NO</text>
</g>
<g font-size="2.8" fill="#f00">
<text x="20.8" y="257.9">Dibujado</text>
<text x="47.9" y="254">Nombre</text>
<text x="73.6" y="253.8">Fecha</text>
<text x="90.6" y="253.9">Material figura</text>
<text x="90.6" y="257.9">Contracción</text>
<text x="141.1" y="254">Nº de molde</text>
<text x="141.1" y="257.9">Cantidad de figuras</text>
<text x="20.8" y="261.9">Comprobado</text>
<text x="90.6" y="262">Peso figura</text>
<text x="141.1" y="262">Referencia cliente</text>
<text x="29.2" y="281.4">Ref. CAD:1580.dft</text>
</g>
<g font-size="2.8" fill="#00f">
<text x="48.6" y="258">E.V.</text>
<text x="70.4" y="257.9">30/03/2021</text>
<text x="124" y="258">--</text>
<text x="124" y="254">--</text>
<text x="178.2" y="254">M-1580</text>
<text x="182.8" y="257.9">-</text>
<text x="50.3" y="262">--</text>
<text x="76.5" y="261.9">--</text>
<text x="123.8" y="262">--</text>
<text x="182.1" y="262.1">--</text>
</g>
<text font-size="2.8" x="19.9" y="281.5">DinA</text>
<text font-size="1.7" x="101.1" y="281.7">4</text>
</svg>
